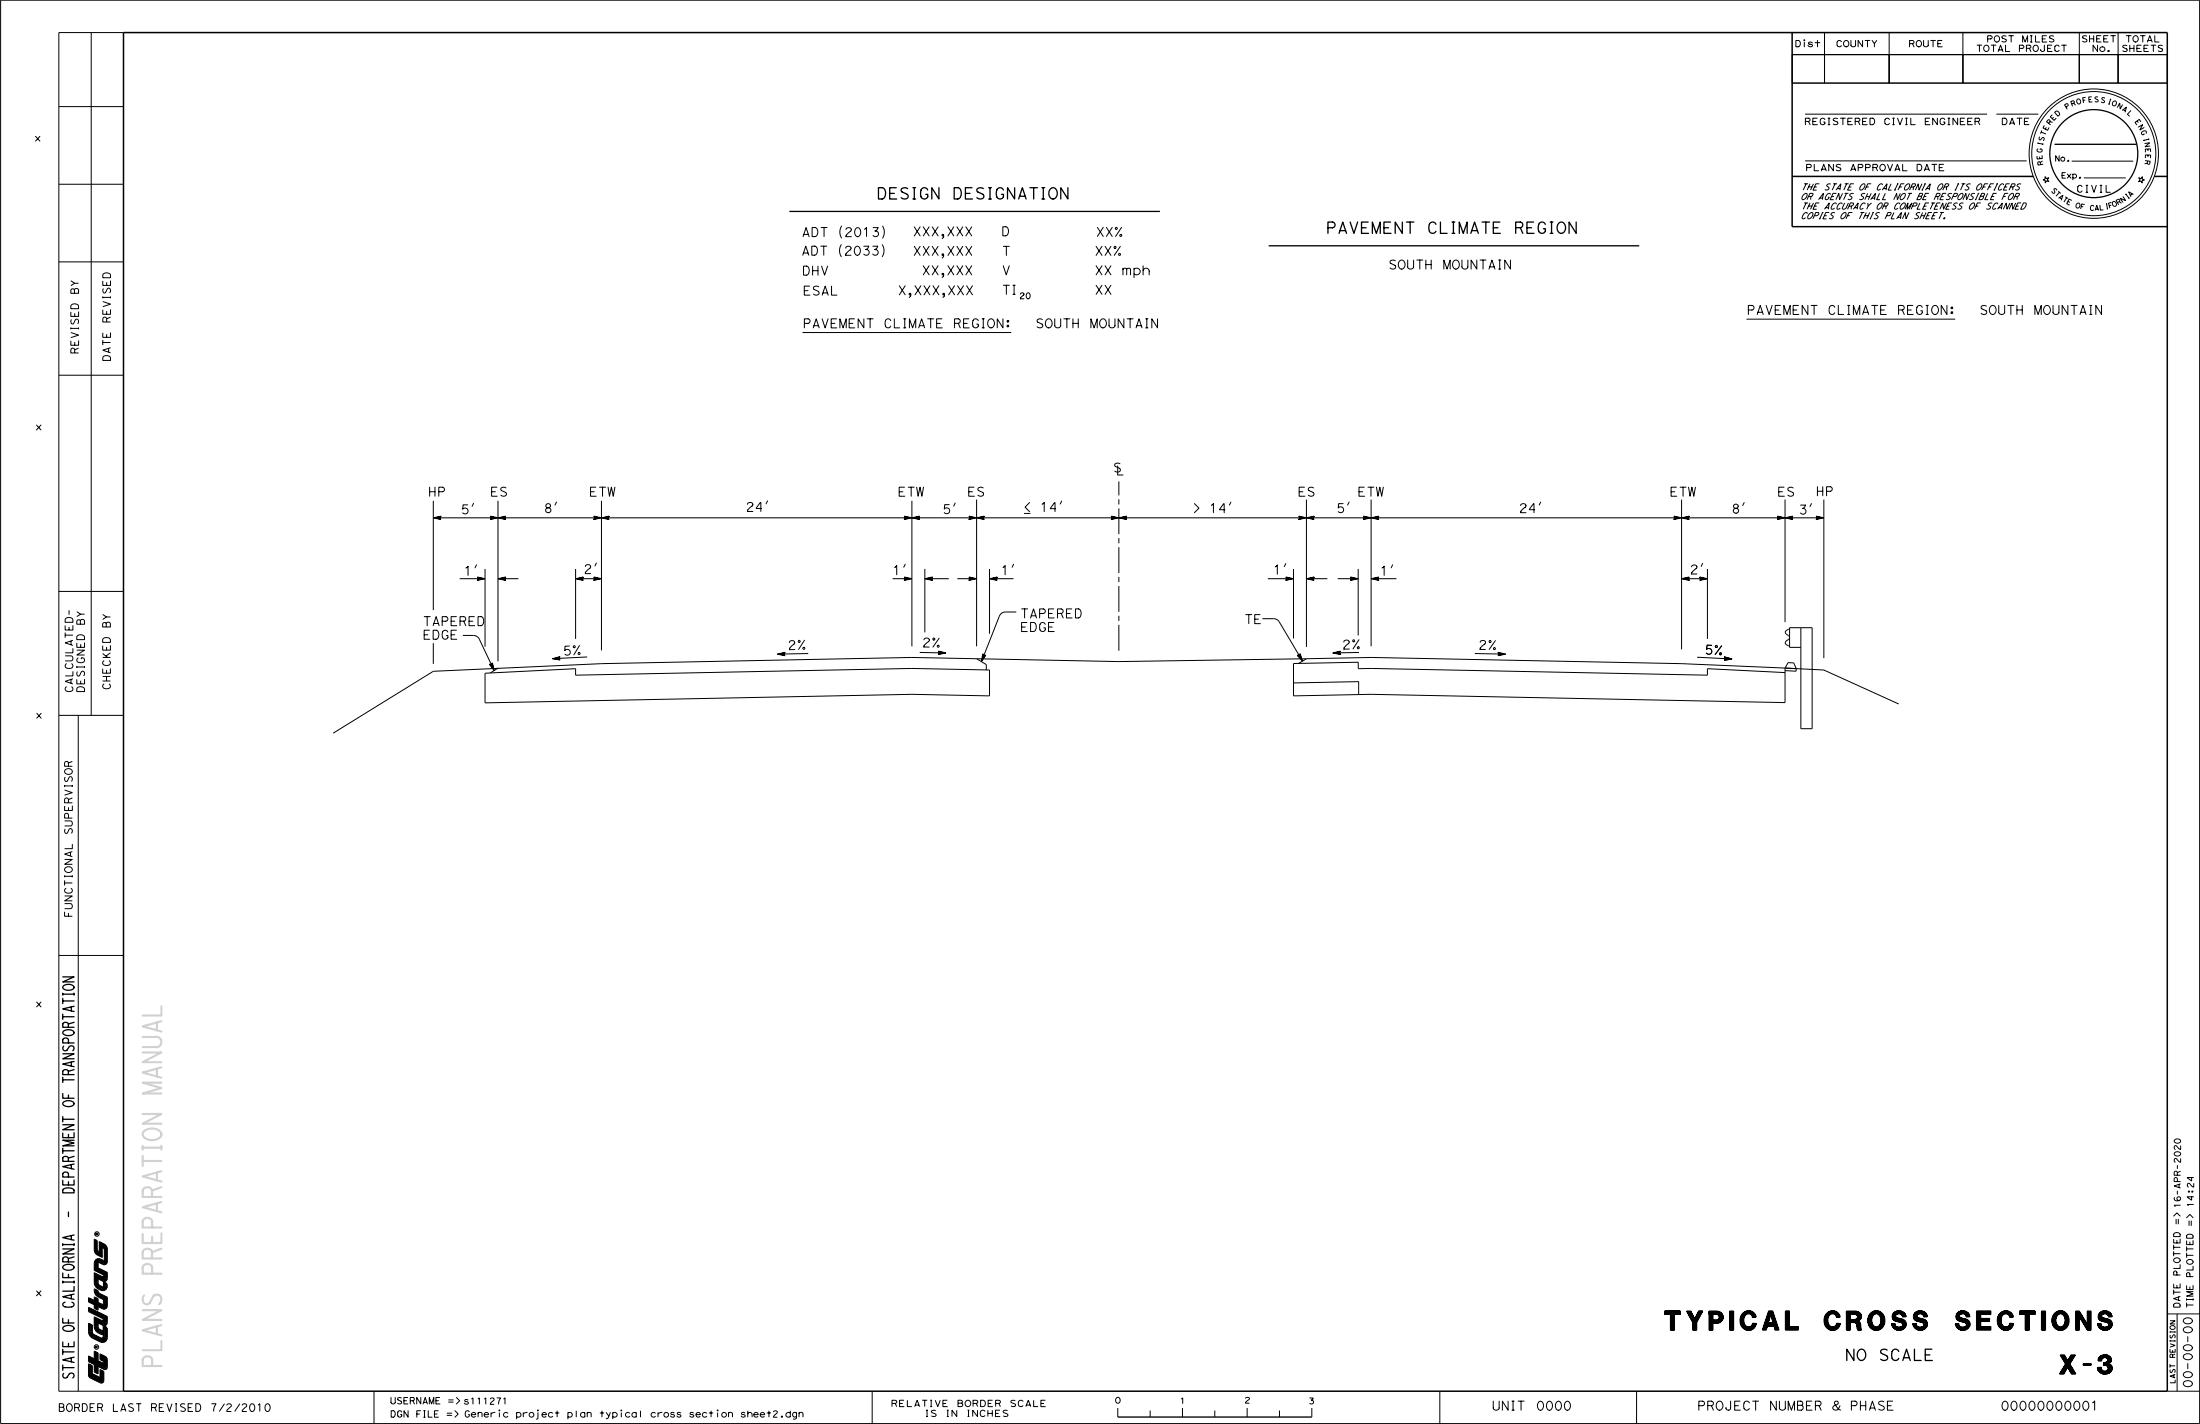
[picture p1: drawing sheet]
<svg xmlns="http://www.w3.org/2000/svg" width="432mm" height="279mm" viewBox="0 0 432 279" stroke-linecap="round" stroke-linejoin="round" font-family="sans-serif">
<g fill="none" stroke="#000" stroke-width=".2">
<path d="M.1 0h431.6v279.3h-431.6zM17.9 6.4v134M24.2 6.4h-12.7v266.6h12.7M351.7 10.7h6.4v5.6h-6.4zM351.7 16.3h73.7M351.7 10.7h73.7M354.1 8.3v.9M358.1 6.4v9.9M358.1 10.7h12.7v5.6h-12.7zM370.8 10.7h14.5v5.6h-14.5zM370.8 6.4v9.9M385.3 6.4v9.9"/>
<path d="M385.3 10.7h22.8v5.6h-22.8zM408.1 6.4v9.9M408.1 10.7h7.6v5.6h-7.6zM415.7 6.4v9.9M415.7 10.7h9.7v5.6h-9.7zM11.5 20.9h12.7M11.5 36.1h12.7M354.3 31.6h43.5M354.3 22.4h35.7M391.8 22.4h8.3M401.4 34.7l.3 .3 .4-.1-.3 .4 .3 .3-.4-.1-.3 .4v-.5l-.4-.1 .4-.2zM403.3 28.3h16"/>
<path d="M406.6 31.6h12.1M409 34.9h8.2M419.8 34.9l.4 .1 .3-.3v.4l.4 .2-.4 .1-.1 .5-.2-.4-.5 .1 .3-.3zM11.5 51.4h12.7M165.1 48a2.22 2.22 0 0 0 0 2.3M165.2 44.4a2.22 2.22 0 0 0 0 2.3M173.2 48a2.22 2.22 0 0 1 0 2.4M173.2 44.4a2.22 2.22 0 0 1 0 2.3M11.5 73.6h12.7M157.5 65.2h41M342.8 62.6h41M85 98.3v21.4"/>
<path d="M93 98.7l-.3 .6M97.7 98.3v31.5M109.2 98.5l-.3 .6M118.1 98.3v29.3M150.6 98.3l-.2 .6M179 98.3v28.5M187.5 98.7l-.3 .6M191.7 98v28.8M208.4 98.3l-.3 .6M219.6 94.5v2.7M219.6 98v1M219.6 99.7v5.1"/>
<path d="M241.6 98.5l-.3 .6M256.4 98v28.9M264.8 98.5l-.3 .6M269.1 98v28.8M302.4 98.5l-.3 .6M330 98v29.4M342.3 98.6l-.3 .6M350.4 98v24.1M355.5 98.8l-.2 .6M358 98v31.1M11.5 116h12.7M85 101.6h273"/>
<path d="M85 101.6l1.5-.3-1.1 .3 1.1 .3-.8-.3 .7-.1-.3 .1 .3 .1 .1-.4-.2 .3 .2 .3zM90.2 113.5h5M93.5 110.8l-.3 .6M93.7 113.2l1.5 .3-1.5 .4 1.2-.4-1.1-.2 .7 .2-.7 .2 .4-.2h-.3l-.2 .4 .2-.4zM95.2 111.6v15.3M96.2 101.3l1.5 .3-1.5 .3 1.2-.3-1.1-.2 .7 .2-.7 .2 .4-.2-.3-.1-.2 .4 .2-.3zM97.7 113.5h4.1M97.7 101.6l1.5-.3-1.1 .3 1.1 .3-.8-.3 .7-.1-.3 .1 .3 .1 .1-.4-.2 .3 .2 .3zM97.7 113.6l1.5-.4-1.1 .3 1.1 .3-.8-.2 .7-.2-.3 .2h.3l.1-.4-.2 .4 .2 .3zM113 113.5h5.1M113 111.6v13.8M113 113.6l1.5-.4-1.2 .3 1.1 .3-.7-.2 .7-.2-.4 .2h.3l.2-.4-.2 .4 .2 .3z"/>
<path d="M116.6 101.3l1.5 .3-1.5 .3 1.1-.3-1.1-.2 .8 .2-.7 .2 .3-.2-.3-.1-.1 .4 .1-.3zM116.6 113.2l1.5 .3-1.5 .4 1.1-.4-1.1-.2 .8 .2-.7 .2 .3-.2h-.3l-.1 .4 .1-.4zM117.1 110.5l-.3 .6M118.1 101.6l1.4-.3-1.1 .3 1.1 .3-.8-.3 .7-.1-.3 .1 .3 .1 .1-.4-.1 .3 .1 .3zM175.2 113.5h3.8M177.5 113.2l1.5 .3-1.5 .4 1.1-.4-1.1-.2 .8 .2-.7 .2 .3-.2h-.3l-.1 .4 .2-.4zM177.5 101.3l1.5 .3-1.5 .3 1.1-.3-1.1-.2 .8 .2-.7 .2 .3-.2-.3-.1-.1 .4 .2-.3zM177.7 110.7l-.3 .6M179 101.6l1.5-.3-1.2 .3 1.1 .3-.7-.3 .7-.1-.4 .1 .3 .1 .2-.4-.2 .3 .2 .3zM181.5 113.6l1.5-.4-1.1 .3 1.1 .3-.8-.2 .7-.2-.3 .2h.3l.1-.4-.2 .4 .2 .3zM181.5 113.5h4.7M181.5 111.6v12.5"/>
<path d="M187.9 113.5h3.8M190.2 101.3l1.5 .3-1.5 .3 1.1-.3-1.1-.2 .8 .2-.7 .2 .3-.2-.3-.1-.1 .4 .2-.3zM190.2 113.2l1.5 .3-1.5 .4 1.1-.4-1.1-.2 .8 .2-.7 .2 .3-.2h-.3l-.1 .4 .2-.4zM191.7 101.6l1.5-.3-1.2 .3 1.1 .3-.7-.3 .7-.1-.4 .1 .3 .1 .2-.4-.2 .3 .2 .3zM194.2 113.5h4.7M194.2 113.6l1.5-.4-1.1 .3 1.1 .3-.8-.2 .7-.2-.3 .2h.3l.1-.4-.2 .4 .2 .3zM194.2 111.6v12.7M198.9 110.7l-.3 .6M218.1 101.3l1.5 .3-1.5 .3 1.2-.3-1.1-.2 .7 .2-.7 .2 .4-.2-.3-.1-.2 .4 .2-.3zM219.6 105.6v1M219.6 107.4v5M219.6 113.2v1"/>
<path d="M219.6 115v5.1M219.6 101.6l1.5-.3-1.1 .3 1.1 .3-.8-.3 .7-.1-.4 .1 .3 .1 .2-.4-.2 .3 .2 .3zM248.8 113.5h5.1M252.4 110.6l-.3 .6M252.4 113.2l1.5 .3-1.5 .4 1.1-.4-1.1-.2 .8 .2-.7 .2 .3-.2h-.3l-.1 .4 .2-.4zM253.9 111.6v13.7M254.9 101.3l1.5 .3-1.5 .3 1.2-.3-1.1-.2 .7 .2-.7 .2 .4-.2-.3-.1-.2 .4 .2-.3zM256.4 101.6l1.5-.3-1.1 .3 1.1 .3-.8-.3 .7-.1-.3 .1 .3 .1 .1-.4-.2 .3 .2 .3zM256.4 113.6l1.5-.4-1.1 .3 1.1 .3-.8-.2 .7-.2-.3 .2h.3l.1-.4-.2 .4 .2 .3zM256.4 113.5h4.1M262.6 113.5h4M265.1 113.2l.1 .4h.3l-.3-.2 .7 .2-.8 .2 1.1-.3-1.1-.3 1.5 .4-1.5 .3 .2-.3z"/>
<path d="M266.6 111.6v13.1M267.6 101.3l1.5 .3-1.5 .3 1.2-.3-1.1-.2 .7 .2-.7 .2 .4-.2-.3-.1-.2 .4 .2-.3zM269.1 113.5h5M269.1 101.6l1.5-.3-1.1 .3 1.1 .3-.8-.3 .7-.1-.3 .1 .3 .1 .1-.4-.2 .3 .2 .3zM269.1 113.5l1.5-.3-.2 .3 .2 .4-.1-.4h-.3l.3 .2-.7-.2 .8-.2-1.1 .2 1.1 .4zM273.3 110.8l-.3 .6M328.5 101.3l1.5 .3-1.5 .3 1.2-.3-1.1-.2 .8 .2-.7 .2 .3-.2-.3-.1-.2 .4 .2-.3zM330 113.5h5.1M330 101.6l1.5-.3-1.1 .3 1.1 .3-.8-.3 .7-.1-.3 .1 .3 .1 .1-.4-.2 .3 .2 .3zM330 113.5l1.5-.3-.2 .3 .2 .4-.1-.4h-.3l.3 .2-.7-.2 .8-.2-1.1 .2 1.1 .4zM333.6 113.2l.2 .4h.3l-.4-.2 .7 .2-.7 .2 1.1-.3-1.2-.3 1.5 .4-1.5 .3 .2-.3zM334.2 110.5l-.3 .6"/>
<path d="M335.1 111.6v13.8M348.9 101.3l1.5 .3-1.5 .3 1.1-.3-1.1-.2 .8 .2-.7 .2 .3-.2-.3-.1-.1 .4 .2-.3zM350.4 101.6l1.5-.3-1.2 .3 1.1 .3-.8-.3 .7-.1-.3 .1 .3 .1 .2-.4-.2 .3 .2 .3zM356.5 101.3l1.5 .3-1.5 .3 1.1-.3-1.1-.2 .8 .2-.7 .2 .3-.2-.3-.1-.1 .4 .2-.3zM85 126.2v4.1M90.8 124.7h2.1a1.27 1.27 0 0 1 1.2 .7l2.9 6.2M95.2 132.1l17.8-.9v1.3l66-1.3 15.2 .3v5l-15.2-.3-83.8 1.7zM96.1 130.3l.7 .9-.2-1.1 .1 .8-.4-.5 .3 .2-.1-.3h-.4l.3 .1 .3-.3 .3 1.5zM97.7 131.1l-1.5 .9M108.4 129.2l1.5-.4-1.1 .4 1.1 .2-.8-.2 .7-.2-.4 .2h.4l.1-.4-.2 .4 .2 .3zM115.3 128.9l-6.9 .3M152.6 128.4l1.5-.4-1.2 .3 1.1 .3-.7-.3 .7-.1-.4 .1 .3 .1 .2-.4-.2 .3 .2 .4z"/>
<path d="M158.6 128.2l-6 .2M180.5 128l5.2 .1M184.2 127.8l1.5 .3-1.5 .3 1.1-.3-1.1-.3 .8 .3-.7 .1 .3-.1-.3-.1-.1 .4 .2-.3zM191.7 129.3l1.9 1.1v1M192.9 128.3l-.1 1.2 .6-.9-.5 .6 .1-.7v.4l.2-.3-.3-.3 .2 .3h.4l-.9 1.2zM199.5 120.1h-2.2a1.26 1.26 0 0 0-1.1 .8l-3.6 8.9M219.6 120.8v1M219.6 122.6v5.1M247.8 121.4h2.2a1.27 1.27 0 0 1 1.1 .6l4.6 7.7M254 134l12.7-.3v2.6M254.6 128.6l.9 .8-.4-1.1 .2 .8-.5-.5 .3 .2-.1-.3-.4 .1h.4l.2-.4 .5 1.5zM256.4 129.3l12.7-.3 60.9 1.2 20.4 .9"/>
<path d="M256.4 129.3l-36.8 .5-40.6-.8-60.9 1.2-33.1 1.5-19.6 12.2M256.4 129.3l-1.5 .9M261.6 128.1l1.5-.3-.2 .3 .2 .3-.2-.4-.3 .1 .4 .1-.7-.1 .7-.3-1.1 .3 1.2 .3zM266.7 128l-5.1 .1M269.1 131.2l66 1.3v-1.3l15.3 .8M289.5 128.2l6 .2M294 128l.2 .4 .3-.1-.4-.1 .7 .1-.7 .3 1.1-.3-1.2-.3 1.5 .4-1.5 .3 .2-.4zM333.1 129l6.9 .3M338.5 128.9l.1 .4 .3-.1-.3-.1 .7 .2-.8 .2 1.1-.2-1.1-.4 1.4 .4-1.5 .3 .2-.4zM350.4 131.1l2.2 .1M350.4 131.1l7.6 .4 14.7 6.6M350.4 131.1v6.8l-81.3-1.7-15.2 .3v-6.3l12.7-.3v1.3h2.5"/>
<path d="M350.4 131.1l.6-1.1 1.1 .1 .5 1.1M351.2 123.4l-.7 .3-.1 .3 .1 .4 .7 .5M351.2 125.2l-.7 .6-.1 .3 .1 .3 .7 .4M352.6 131.2l-.1 .5-2.1-.1M353.5 123.2v19.8h2.2v-19.8h-4.5v3.8h2.3M11.5 140.4h12.7M15.4 140.4v132.6M11.5 187.5h12.7M426.6 238.6l.7-.6 .6 .6M429.2 238.9l.6-.6 .6 .6M18.5 249.7l.8 1.2M18.5 249.2l1.8 .9"/>
<path d="M18.5 249.7l1.5 .7h.2l.1-.3M18.5 249.7v1.9a1.7 1.7 0 0 0 2.1 1.5l.4-.5 .1-.3-.2-.5-1.6-.9M18.5 255.2l-1.1-.6v.9l1.1 .5M18.5 255.2v-.7l.8 .3v.7M18.5 256v.7l.8 .4v-.7M18.5 255.2l.8 1.2M19.3 248.8l1.8 .9M19.3 250.9v1l.8 .6 .2-.2v-.9M19.3 255.5l-.8 .5M19.3 248.8l-.8 .4M19.5 245.6l-.3-.2-.1-.3v-1.7l-.6-.3v2.1a1.2 1.2 0 0 0 .7 1.1l.9 .4M19.5 243.6v2"/>
<path d="M19.5 245.6l.6 1.1M19.5 243.6l.6 1.1M19.5 243.6l.9 .4M20.1 244.7l.2 .2 .2 .4v1.9l-.2 .1a1.14 1.14 0 0 0-1.6 0l-.2 .5v1.4M20.1 244.7v2M20.2 258.8v.2l-.3 .1-1.4-.7v1.8a1.62 1.62 0 0 0 1.2 1.6M20.3 255l-.1 .9-.9-.4M20.4 244a1.21 1.21 0 0 1 .7 1.1v2.5a.58 .58 0 0 1-.9 .5l-.9-.4v1.1M20.4 252h.1M20.4 250v.3M20.8 252.3h.1M20.9 252.3h.1"/>
<path d="M21.1 258.3v1.2a.59 .59 0 0 1-.9 .6M21.1 254.5v1.7a.63 .63 0 0 1-1 .6l-.8-.4M21.1 254.5l-1.5-.7-.3-.6-.8-.3a1.6 1.6 0 0 0 .8 1.6l1 .5M21.1 249.7v1.2a.59 .59 0 0 1-.9 .5M21.1 258.3l-3.7-1.8v.8l2.8 1.5M21.1 258.3l-.9 .5M21.1 249.7l-.8 .4M21.1 254.5l-.8 .5M425.4 257.8h6.3M427.3 257.8v15.2M18.1 269.4v-1.4l-.7-.4v2.2l.1 .4 2.2 1.1a.48 .48 0 0 0 .7-.4v-1.8l-.8-.4v1.5M20.2 260.1v.8l-.2 .1a.83 .83 0 0 1-.7-.7v-.7l1.3 .7"/>
<path d="M20.6 260.3l.4 .4 .1 1.8a.94 .94 0 0 1-1.4 .8l-1.5-.7a1.5 1.5 0 0 1-.8-1.4v-1.6l.7 .4v1.3l.2 .4 1.7 .9 .2-.3v-.5h-.5M20.7 260.3l.4 .6M20.8 268.3l-.3 .1M21.1 268.3v-1.5l-.2-.5-1.3-.7v1.2l.7 .3v.4l-1-.5v-1.5l-.8-.4v1.5l-1.1-.6v1.2l1.1 .5v1.5l.8 .4v-1.5l1.1 .6a.45 .45 0 0 0 .7-.4M73.4 273v6.3M98 277.1v1M105.6 277.1v1.2l-.2 .1h-.2M121.9 277.1v1M140.9 277.1v1M171.2 273v6.3M219.4 276.3v1.7M225.7 276.8v1.2"/>
<path d="M232.1 276.3v1.7M238.4 276.8v1.2M244.8 276.3v1.7M251.1 276.8v1.2M257.5 276.3v1.7M282.6 273v6.3M321.2 273v6.3M425.4 273h6.3"/>
<circle cx="354.1" cy="7.9" r=".09"/>
<circle cx="411" cy="30.1" r="12.7"/>
<circle cx="411" cy="30.1" r="12.2"/>
<circle cx="19" cy="242.1" r=".44"/>
<circle cx="18.9" cy="264.3" r=".44"/>
<circle cx="98" cy="276.7" r=".09"/>
<circle cx="105.6" cy="276.7" r=".09"/>
<circle cx="121.9" cy="276.7" r=".09"/>
<circle cx="140.8" cy="276.7" r=".09"/>
</g>
<g fill="none" stroke="#000" stroke-width=".25">
<path d="M154.9 41.5h72.8M249 48.2h72.7M12.3 194.9v.4M12.3 195.9v1M12.3 199v1M12.3 199.5h2.2M12.3 196.4h2.2M12.3 195.1h2.2M12.3 191.7h2.2l-2.2 1h2.2M12.4 193.5l.3-.2a1.4 1.4 0 0 1 1.8 .4 1.37 1.37 0 0 1-2.2 .1zM14 197.6v.7M14.5 194.9v.4"/>
<path d="M14.5 197.4l-2.2 .6 2.2 .5M12.3 214.6v.9h2.2M12.3 211.4v1M12.3 219.1v1M12.3 219.6h2.2M12.3 211.9h2.2M12.3 206.8h2.2l-2.2 .9h2.2M12.4 216.3l.3-.2a1.4 1.4 0 0 1 1.8 .4 1.37 1.37 0 0 1-2.2 .1zM12.4 202.4l.3-.2a1.4 1.4 0 0 1 1.8 .4 1.37 1.37 0 0 1-2.2 .1zM12.5 205.3a.53 .53 0 0 0 .1 .8 .53 .53 0 0 0 .8-.4 .57 .57 0 0 1 .8-.5 .57 .57 0 0 1 .1 1M13.4 210.2a.61 .61 0 0 0-.5-.3 .61 .61 0 0 0-.6 .3v.6h2.2M13.4 200.9a.61 .61 0 0 0-.5-.3 .61 .61 0 0 0-.6 .3v.7h2.2"/>
<path d="M13.4 214.8v.7M13.4 204.6v-.6a.62 .62 0 0 0-.5-.3 .62 .62 0 0 0-.6 .3v.6h2.2M14 208.4v.8M14.5 209.9l-1.1 .3v.6M14.5 208.3l-2.2 .5 2.2 .5M14.5 200.6l-1.1 .3v.7M12.3 225.3v1M12.3 225.8h2.2M12.3 220.7h2.2l-2.2 1h2.2M12.4 233.4a1.66 1.66 0 0 1 2.1 .2v.5h-2.2zM13.4 227.2a.61 .61 0 0 0-.5-.3 .61 .61 0 0 0-.6 .3v.7h2.2M13.4 237.8v.9"/>
<path d="M13.4 230.9v-.6a.62 .62 0 0 0-.5-.3 .62 .62 0 0 0-.6 .3v.6h2.2M13.4 222.6v.6M13.4 231.9v.6M14 228.5v.8M14.5 231.5v1h-2.2v-.9M14.5 228.4l-2.2 .5 2.2 .5M14.5 226.9l-1.1 .3v.7M14.5 223.7h-2.2l2.2 .6-2.2 .5h2.2M14.5 222.2v1h-2.2v-.9M12.3 258.7v.9h2.2M12.3 249.8v.9h2.2M12.3 244v.4"/>
<path d="M12.3 251.4v.3M12.3 251.5h2.2M12.3 244.2h2.2M12.3 245.1h2.2l-2.2 .9h2.2M12.4 248.4l.3-.2a1.4 1.4 0 0 1 1.8 .5 1.37 1.37 0 0 1-2.2 0zM12.8 255.5a.5 .5 0 0 0-.5 .6 .5 .5 0 0 0 .7 .4 1.13 1.13 0 0 0 1.5-.5l-.1-.4-.3-.1M13.4 247a.61 .61 0 0 0-.5-.4 .61 .61 0 0 0-.6 .4v.6h2.2M13.4 250v.7M13.4 258.9v.7M14 242.4v.8M14 254v.8M14.5 252.4v.9h-2.2"/>
<path d="M14.5 244v.4M14.5 251.4v.3M14.5 253.9l-2.2 .5 2.2 .5M14.5 246.6l-1.1 .4v.6M14.5 242.3l-2.2 .5 2.2 .5M12.3 264.7v1.1M12.3 267.8v1.1M12.3 268.3h2.2M12.3 265.3h2.2M12.4 260.4l.3-.2a1.4 1.4 0 0 1 1.8 .4 1.37 1.37 0 0 1-2.2 .1zM12.5 269.5a.53 .53 0 0 0 .1 .9 .53 .53 0 0 0 .8-.5 .57 .57 0 0 1 .8-.5 .57 .57 0 0 1 .1 1M13.4 263.6v.6"/>
<path d="M14 266.4v.8M14.5 266.3l-2.2 .5 2.2 .5M14.5 263.3v.9h-2.2v-.9M17.5 266.2v.9M17.5 267.8v2M18 268v1.7M18.6 265.3v3.8M19.1 265.5v3.9M19.8 265.8v.9M19.8 268.9v1.6M20.8 266.8v1.5M219.4 278h38.1"/>
<circle cx="411" cy="30.1" r="8.6"/>
</g>
<circle cx="352.6" cy="131.2" r=".09" fill="#000"/>
<g fill="none" stroke="#000" stroke-width=".3">
<path d="M24.2 6.4h401.2v266.6h-401.2zM351.7 6.4v38.1h73.7M351.7 34.6h47.4M422.8 34.6h2.6M17.5 255.2l3.1 1.5M17.5 256.9l3.3 1.6v1l-.3 .3-1.5-.7M17.5 257.1l3.1 1.5v.9l-.2 .1-1.4-.7M17.5 255l3.3 1.6M17.7 259.9v1.3a1.21 1.21 0 0 0 .6 1.1l1.5 .7a.65 .65 0 0 0 1-.5v-1.6l-.2-.3-.2-.1M17.8 260v1.2a1.03 1.03 0 0 0 .6 1l1.5 .7a.48 .48 0 0 0 .7-.4v-1.6l-.2-.2M18.6 253.1l.5 .2 .5 .6 1.3 .7v1.6a.51 .51 0 0 1-.7 .5l-1.1-.5v.7l-.5-.3v-.7l-1.1-.5v-.6l1.1 .6v-.7l.5 .2v.7l1.1 .4 .2-.3v-.8a2.04 2.04 0 0 1-1.8-1.7zM18.7 243.4l.1 2.1a1.49 1.49 0 0 0 1.1 .9"/>
<path d="M18.8 258.6v1.6a1.39 1.39 0 0 0 1.6 1.3M18.8 251.6a1.37 1.37 0 0 0 1.7 1.3l.3-.6M18.8 253.2a1.2 1.2 0 0 0 .7 1.1l1.1 .5v1.7M18.8 254.7v2M18.8 243.4l.1 2a1.36 1.36 0 0 0 1 .9M19 245.2l.2 .5 .7 .4M19 258.7v1.5a1.16 1.16 0 0 0 1.4 1.1M19 253.2l.3 .8 1.5 .7v1.9M19 254.8v2M19 251.6a1.22 1.22 0 0 0 1.4 1.1l.2-.4-.1-.3M19.6 243.9l1.1 .6M19.6 244.2l.9 .6 .2 .5"/>
<path d="M19.6 244.1l1 .6 .2 .6M19.6 244.1l1 .5M19.7 244.3v1.7M19.8 244.4v1.7M20.4 244.4l.4 .3 .1 .6M20.4 250.3l-.1 .2-.4 .1-1.3-.7v1.7a1.57 1.57 0 0 0 2 1.4l.3-.7M20.4 251.8l.4 .5M20.4 250l-1.8-.8v-1.4a.75 .75 0 0 1 1.1-.6l.5 .2h.3l.1-2.1a.79 .79 0 0 0-.7-.8v2a1.52 1.52 0 0 1-1.3-1.3v-1.9l.4 .2v1.6a.79 .79 0 0 0 .6 .7v-2a1.52 1.52 0 0 1 1.3 1.3v2.5a.46 .46 0 0 1-.6 .4l-.8-.4-.3 .1-.1 1.2 1.8 .8v1.2a.47 .47 0 0 1-.6 .4l-1.2-.6v1a1.04 1.04 0 0 0 1.3 .8v-.9l.4 .3 .1 .4M20.5 258.9a.51 .51 0 0 1-.7 .4M20.6 255.7a.48 .48 0 0 1-.7 .5M20.6 250.3a.51 .51 0 0 1-.7 .4M20.6 247.6l-.1 .1a1.77 1.77 0 0 0-1.4-.4l-.3 .5v1.3l1.8 .8v1l-.2 .1-1.6-.8v1.5"/>
<path d="M20.7 245.1v2.5M20.7 258.9a.68 .68 0 0 1-1 .6M20.8 255.7a.65 .65 0 0 1-1 .6M20.8 250.3a.68 .68 0 0 1-1 .6M20.8 247.6l-.3 .3-.9-.4-.5 .1-.1 1.4 1.8 .8v1.1l-.3 .2h-.2l-1.3-.6v1.2M20.8 247.2a.42 .42 0 0 1-.6 .4M20.8 245.1v2.5M17.5 267l3 1.4 .3-.1M17.5 266.8l3.1 1.5M17.5 266.4l2.9 1.4v-.9l-.6-.4M17.5 267.8l.5 .2M17.5 267.1l1.1 .5"/>
<path d="M17.5 266.2l1.1 .6M17.6 269.8l.2 .4 2 .9M17.6 267.8v2M17.7 269.9l2.2 1.1M17.7 267.9v1.9l2.3 1.1v-1.9M17.9 268v1.7l2 1v-1.7M18 269.7l1.8 .8M18 269.5l1.8 .9M18.6 265.3l.5 .2M18.6 269.1l.5 .3M18.8 265.3v3.9M18.9 265.4v3.9"/>
<path d="M19 265.5v3.8M19.1 267.9l1.4 .7 .4-.1v-.2M19.1 267.1l1.3 .6M19.8 265.8l.8 .4 .3 .4v1.7M19.8 266l.9 .5 .1 .3M19.8 266.3l.9 .4v1.5l-3.2-1.5M19.8 266.7l.6 .3M19.8 266.4l.8 .4v1.2l-3.1-1.5M19.8 266.1l.9 .5M19.8 268.9l.5 .3v1.7l-.3 .3-2.2-.9-.3-.5M20.1 269.1v1.8v.2h-.3M20.4 260.9l-.1 .2a.92 .92 0 0 1-1.2-.8v-.9l1.2 .5a.46 .46 0 0 0 .6-.4v-1.1l-3.4-1.7v.6l2.9 1.4-.1 .4-.2 .1-1.5-.6v1.6a1.57 1.57 0 0 0 1.8 1.5"/>
<path d="M20.5 262.3a.58 .58 0 0 1-.8 .5M20.6 260.4l-.2-.1v2l-.1 .2-.5 .1-1.6-.8-.2-.5v-1.2l-.5-.3a2.48 2.48 0 0 0 .4 2.5l1.9 .9a.81 .81 0 0 0 1.1-.7v-1.6l-.3-.5"/>
</g>
<g fill="none" stroke="#d0d3d4" stroke-width=".42">
<path d="M31.7 197.5v1.8h-3.7M28 203.5h2.8a1 1 0 0 1 .9 .9 1 1 0 0 1-.9 1h-2.8M28 218.6h3.7l-3.7 1.9h3.7M28 206.5h3.7l-3.7 1.9h3.7M30.8 200.6v1.6M30.8 209.7v1.5M31.7 209.4l-3.7 1 3.7 1.1M31.7 200.4l-3.7 1 3.7 1M31.7 212.4h-3.7l3.7 1.1-3.7 1.1h3.7M28 224.8v.8M28 226.8v2M28 227.8h3.7"/>
<path d="M28 225.2h3.7M28.2 222a2.29 2.29 0 0 1 3.5 .4 1.51 1.51 0 0 1-2 1.3 1.37 1.37 0 0 1-1.6-1.5zM29.8 233.6a.96 .96 0 0 0-.9-.7 .96 .96 0 0 0-.9 .7v1.2h3.7M30.8 230.1v1.5M30.8 236.1v1.5M31.7 224.8v.8M31.7 235.9l-3.7 1 3.7 1M31.7 229.8l-3.7 1 3.7 1M31.7 232.9l-1.9 .7v1.2M28 257.1h3.7l-3.7 1.9h3.7M28.3 254.1a.99 .99 0 0 0-.3 1.2 .99 .99 0 0 0 1.1 .6l.6-.9a1.06 1.06 0 0 1 1.5-.9 1.12 1.12 0 0 1 0 1.8M29.8 245.7a.96 .96 0 0 0-.9-.7 .96 .96 0 0 0-.9 .7v1.2h3.7"/>
<path d="M29.9 242.6v1.3M29.9 249.9v-1.2a.97 .97 0 0 0-1-.7 .97 .97 0 0 0-.9 .7v1.2h3.7M29.9 240.9v-1.3a.97 .97 0 0 0-1-.7 .97 .97 0 0 0-.9 .7v1.3h3.7M31.7 242v1.9h-3.7v-1.8M31.7 245l-1.9 .7v1.2M29.9 268v-1.2a.97 .97 0 0 0-1-.7 .97 .97 0 0 0-.9 .7v1.2h3.7M30.8 260.2v1.6M31.7 263.1v1.8h-3.7M31.7 260l-3.7 1 3.7 1"/>
</g>
<g font-size="3.7">
<text x="326.7" y="260.9">TYPICAL CROSS SECTIONS</text>
<text x="404.2" y="269.6">X-3</text>
</g>
<g font-size="2.2">
<text x="172" y="39">DESIGN DESIGNATION</text>
<text x="260.2" y="45.8">PAVEMENT CLIMATE REGION</text>
<text x="362.1" y="266.9">NO SCALE</text>
</g>
<g font-size="1.8">
<text x="157.3" y="46.4">ADT (2013)</text>
<text x="179.1" y="46.3">XXX,XXX</text>
<text x="196.5" y="46.3">D</text>
<text x="215" y="46.4">XX%</text>
<text x="157.2" y="50.1">ADT (2033)</text>
<text x="157.4" y="54">DHV</text>
<text x="179.1" y="50.1">XXX,XXX</text>
<text x="180.9" y="53.9">XX,XXX</text>
<text x="196.6" y="50.1">T</text>
<text x="196.6" y="53.9">V</text>
<text x="214.8" y="50.1">XX%</text>
<text x="214.8" y="53.9">XX mph</text>
<text x="272.5" y="52.8">SOUTH MOUNTAIN</text>
<text x="157.5" y="57.9">ESAL</text>
<text x="176.2" y="57.8">X,XXX,XXX</text>
<text x="196.6" y="57.7">TI</text>
<text x="214.8" y="57.7">XX</text>
<text x="157.5" y="64.3">PAVEMENT CLIMATE REGION:</text>
<text x="203.2" y="64.3">SOUTH MOUNTAIN</text>
<text x="342.8" y="61.7">PAVEMENT CLIMATE REGION:</text>
<text x="388.5" y="61.7">SOUTH MOUNTAIN</text>
<text x="218.4" y="92.6">S</text>
<text x="84" y="97.4">HP</text>
<text x="90.4" y="100.8">5'</text>
<text x="96.2" y="97.4">ES</text>
<text x="106.7" y="100.6">8'</text>
<text x="115.6" y="97.4">ETW</text>
<text x="146.3" y="100.3">24'</text>
<text x="176.2" y="97.4">ETW</text>
<text x="184.9" y="100.8">5'</text>
<text x="189.8" y="97.4">ES</text>
<text x="200.5" y="100.4">&lt; 14'</text>
<text x="233.8" y="100.6">&gt; 14'</text>
<text x="254.7" y="97.4">ES</text>
<text x="262.2" y="100.6">5'</text>
<text x="266.4" y="97.4">ETW</text>
<text x="298.1" y="100.6">24'</text>
<text x="327.7" y="97.4">ETW</text>
<text x="339.8" y="100.7">8'</text>
<text x="348.8" y="97.4">ES</text>
<text x="353" y="100.9">3'</text>
<text x="356.4" y="97.3">HP</text>
<text x="91" y="112.9">1'</text>
<text x="114.5" y="112.5">2'</text>
<text x="175.1" y="112.8">1'</text>
<text x="196.4" y="112.8">1'</text>
<text x="249.8" y="112.7">1'</text>
<text x="270.8" y="112.9">1'</text>
<text x="331.6" y="112.6">2'</text>
<text x="82.9" y="125.4">EDGE</text>
<text x="82.9" y="122.8">TAPERED</text>
<text x="200.2" y="123.9">EDGE</text>
<text x="200.2" y="121.2">TAPERED</text>
<text x="244.2" y="122.4">TE</text>
<text x="110.5" y="128.6" transform="rotate(-3 110.5 128.6)">5 %</text>
<text x="154.6" y="127.5" transform="rotate(-1 154.6 127.5)">2 %</text>
<text x="181" y="126.9" transform="rotate(1 181 126.9)">2 %</text>
<text x="263.4" y="127.4" transform="rotate(-1 263.4 127.4)">2 %</text>
<text x="290.1" y="127.4" transform="rotate(1 290.1 127.4)">2 %</text>
<text x="334.5" y="128.3" transform="rotate(3 334.5 128.3)">5 %</text>
<text x="430.3" y="272.4" transform="rotate(-90 430.3 272.4)">00-00-00</text>
<text x="292.8" y="276.7">UNIT</text>
<text x="301.4" y="276.7">0000</text>
<text x="333.1" y="276.7">PROJECT NUMBER &amp; PHASE</text>
<text x="392.6" y="276.7">00000000001</text>
</g>
<g font-size="1.5">
<text x="15.4" y="57.8" transform="rotate(-90 15.4 57.8)">BY</text>
<text x="21.7" y="63.4" transform="rotate(-90 21.7 63.4)">REVISED</text>
<text x="15.4" y="69.5" transform="rotate(-90 15.4 69.5)">REVISED</text>
<text x="21.7" y="71" transform="rotate(-90 21.7 71)">DATE</text>
<text x="16.6" y="122.8" transform="rotate(-90 16.6 122.8)">BY</text>
<text x="21.7" y="123.3" transform="rotate(-90 21.7 123.3)">BY</text>
<text x="14.3" y="136" transform="rotate(-90 14.3 136)">CALCULATED-</text>
<text x="16.6" y="136" transform="rotate(-90 16.6 136)">DESIGNED</text>
<text x="21.7" y="135.4" transform="rotate(-90 21.7 135.4)">CHECKED</text>
<text x="14.2" y="163.8" transform="rotate(-90 14.2 163.8)">SUPERVISOR</text>
<text x="14.2" y="180.1" transform="rotate(-90 14.2 180.1)">FUNCTIONAL</text>
<text x="11.4" y="276.9">BORDER LAST REVISED 7/2/2010</text>
</g>
<text font-size="1.4" x="407.5" y="37.7">CIVIL</text>
<g font-size="1.3">
<text x="7" y="27.7">x</text>
<text x="354.1" y="24.5">REGISTERED CIVIL ENGINEER</text>
<text x="392.7" y="24.5">DATE</text>
<text x="354.3" y="33.5">PLANS APPROVAL DATE</text>
<text x="7" y="84.4">x</text>
<text x="7" y="140.9">x</text>
<text x="7" y="197.6">x</text>
<text x="430.6" y="236.9" transform="rotate(-90 430.6 236.9)">14:24</text>
<text x="427.9" y="240.3" transform="rotate(-90 427.9 240.3)">=&gt; 16-APR-2020</text>
<text x="430.4" y="240.7" transform="rotate(-90 430.4 240.7)">=&gt;</text>
<text x="427.9" y="250.4" transform="rotate(-90 427.9 250.4)">PLOTTED</text>
<text x="430.4" y="250.7" transform="rotate(-90 430.4 250.7)">PLOTTED</text>
<text x="7" y="254.3">x</text>
<text x="427.9" y="256.7" transform="rotate(-90 427.9 256.7)">DATE</text>
<text x="430.4" y="256.7" transform="rotate(-90 430.4 256.7)">TIME</text>
<text x="76.5" y="275.5">USERNAME =&gt; s111271</text>
<text x="174.8" y="276">RELATIVE BORDER SCALE</text>
<text x="76.5" y="278.1">DGN FILE =&gt;</text>
<text x="91.1" y="278.1">Generic project plan typical cross section sheet2.dgn</text>
<text x="181.4" y="277.9">IS IN INCHES</text>
</g>
<g font-size="1.2">
<text x="352.2" y="9.2">Dist</text>
<text x="360.3" y="9.2">COUNTY</text>
<text x="374.5" y="9.2">ROUTE</text>
<text x="387.8" y="10.1">TOTAL PROJECT</text>
<text x="389.9" y="8.2">POST MILES</text>
<text x="408.5" y="8.2">SHEET</text>
<text x="410.6" y="10.1">No.</text>
<text x="416.4" y="10.1">SHEETS</text>
<text x="417.1" y="8.2">TOTAL</text>
<text x="353.3" y="41.1">THE ACCURACY OR COMPLETENESS OF SCANNED</text>
<text x="353.3" y="39.2">OR AGENTS SHALL NOT BE RESPONSIBLE FOR</text>
<text x="353.3" y="37.3">THE STATE OF CALIFORNIA OR ITS OFFICERS</text>
<text x="353.3" y="42.9">COPIES OF THIS PLAN SHEET.</text>
<text x="200" y="58.6">20</text>
<text x="218.7" y="275.3">0</text>
<text x="231.5" y="275.4">1</text>
<text x="244.2" y="275.3">2</text>
<text x="256.7" y="275.5">3</text>
</g>
<g font-size="1.1">
<text x="403.3" y="31.6">No.</text>
<text x="404.5" y="35">Exp.</text>
</g>
<g font-size="1">
<text x="403" y="23.8" transform="rotate(-47 403 23.8)">E</text>
<text x="403.8" y="22.9" transform="rotate(-42 403.8 22.9)">D</text>
<text x="405.6" y="21.5" transform="rotate(-31 405.6 21.5)">P</text>
<text x="406.6" y="20.9" transform="rotate(-20 406.6 20.9)">R</text>
<text x="407.6" y="20.5" transform="rotate(-15 407.6 20.5)">O</text>
<text x="408.8" y="20.2" transform="rotate(-10 408.8 20.2)">F</text>
<text x="409.9" y="20.1" transform="rotate(-4 409.9 20.1)">E</text>
<text x="411" y="20" transform="rotate(1 411 20)">S</text>
<text x="412.2" y="20" transform="rotate(12 412.2 20)">S</text>
<text x="413.4" y="20.3" transform="rotate(17 413.4 20.3)">I</text>
<text x="414.3" y="20.6" transform="rotate(22 414.3 20.6)">O</text>
<text x="415.4" y="21" transform="rotate(28 415.4 21)">N</text>
<text x="416.4" y="21.6" transform="rotate(33 416.4 21.6)">A</text>
<text x="417.4" y="22.3" transform="rotate(44 417.4 22.3)">L</text>
<text x="418.9" y="23.9" transform="rotate(55 418.9 23.9)">E</text>
<text x="400.9" y="28.8" transform="rotate(-79 400.9 28.8)">I</text>
<text x="401.1" y="27.8" transform="rotate(-74 401.1 27.8)">S</text>
<text x="401.4" y="26.8" transform="rotate(-69 401.4 26.8)">T</text>
<text x="401.8" y="25.7" transform="rotate(-63 401.8 25.7)">E</text>
<text x="402.4" y="24.7" transform="rotate(-53 402.4 24.7)">R</text>
<text x="419.6" y="24.8" transform="rotate(60 419.6 24.8)">N</text>
<text x="420.1" y="25.8" transform="rotate(65 420.1 25.8)">G</text>
<text x="420.6" y="27" transform="rotate(76 420.6 27)">I</text>
<text x="420.9" y="28" transform="rotate(81 420.9 28)">N</text>
<text x="421.1" y="29.1" transform="rotate(87 421.1 29.1)">E</text>
<text x="400.8" y="30.1" transform="rotate(-85 400.8 30.1)">G</text>
<text x="400.9" y="31.3" transform="rotate(-96 400.9 31.3)">E</text>
<text x="401.1" y="32.4" transform="rotate(-101 401.1 32.4)">R</text>
<text x="421" y="31.3" transform="rotate(98 421 31.3)">R</text>
<text x="421.1" y="30.2" transform="rotate(92 421.1 30.2)">E</text>
<text x="402.5" y="37.4" transform="rotate(46 402.5 37.4)">S</text>
<text x="403.2" y="38.1" transform="rotate(41 403.2 38.1)">T</text>
<text x="403.9" y="38.8" transform="rotate(37 403.9 38.8)">A</text>
<text x="404.7" y="39.4" transform="rotate(32 404.7 39.4)">T</text>
<text x="405.5" y="39.9" transform="rotate(27 405.5 39.9)">E</text>
<text x="407.2" y="40.7" transform="rotate(18 407.2 40.7)">O</text>
<text x="408.2" y="41" transform="rotate(13 408.2 41)">F</text>
<text x="410.1" y="41.3" transform="rotate(4 410.1 41.3)">C</text>
<text x="411" y="41.3" transform="rotate(-1 411 41.3)">A</text>
<text x="412" y="41.3" transform="rotate(-6 412 41.3)">L</text>
<text x="413.1" y="41.1" transform="rotate(-10 413.1 41.1)">I</text>
<text x="413.9" y="40.9" transform="rotate(-15 413.9 40.9)">F</text>
<text x="414.8" y="40.7" transform="rotate(-24 414.8 40.7)">O</text>
<text x="415.7" y="40.3" transform="rotate(-29 415.7 40.3)">R</text>
<text x="416.5" y="39.8" transform="rotate(-34 416.5 39.8)">N</text>
<text x="417.5" y="39.2" transform="rotate(-38 417.5 39.2)">I</text>
<text x="418.1" y="38.7" transform="rotate(-43 418.1 38.7)">A</text>
<text x="426.9" y="266.5" transform="rotate(-90 426.9 266.5)">REVISION</text>
<text x="426.9" y="271.5" transform="rotate(-90 426.9 271.5)">LAST</text>
</g>
<g font-size=".5">
<text x="19.3" y="242.4" transform="rotate(-90 19.3 242.4)">R</text>
<text x="19.2" y="264.5" transform="rotate(-90 19.2 264.5)">R</text>
</g>
</svg>
